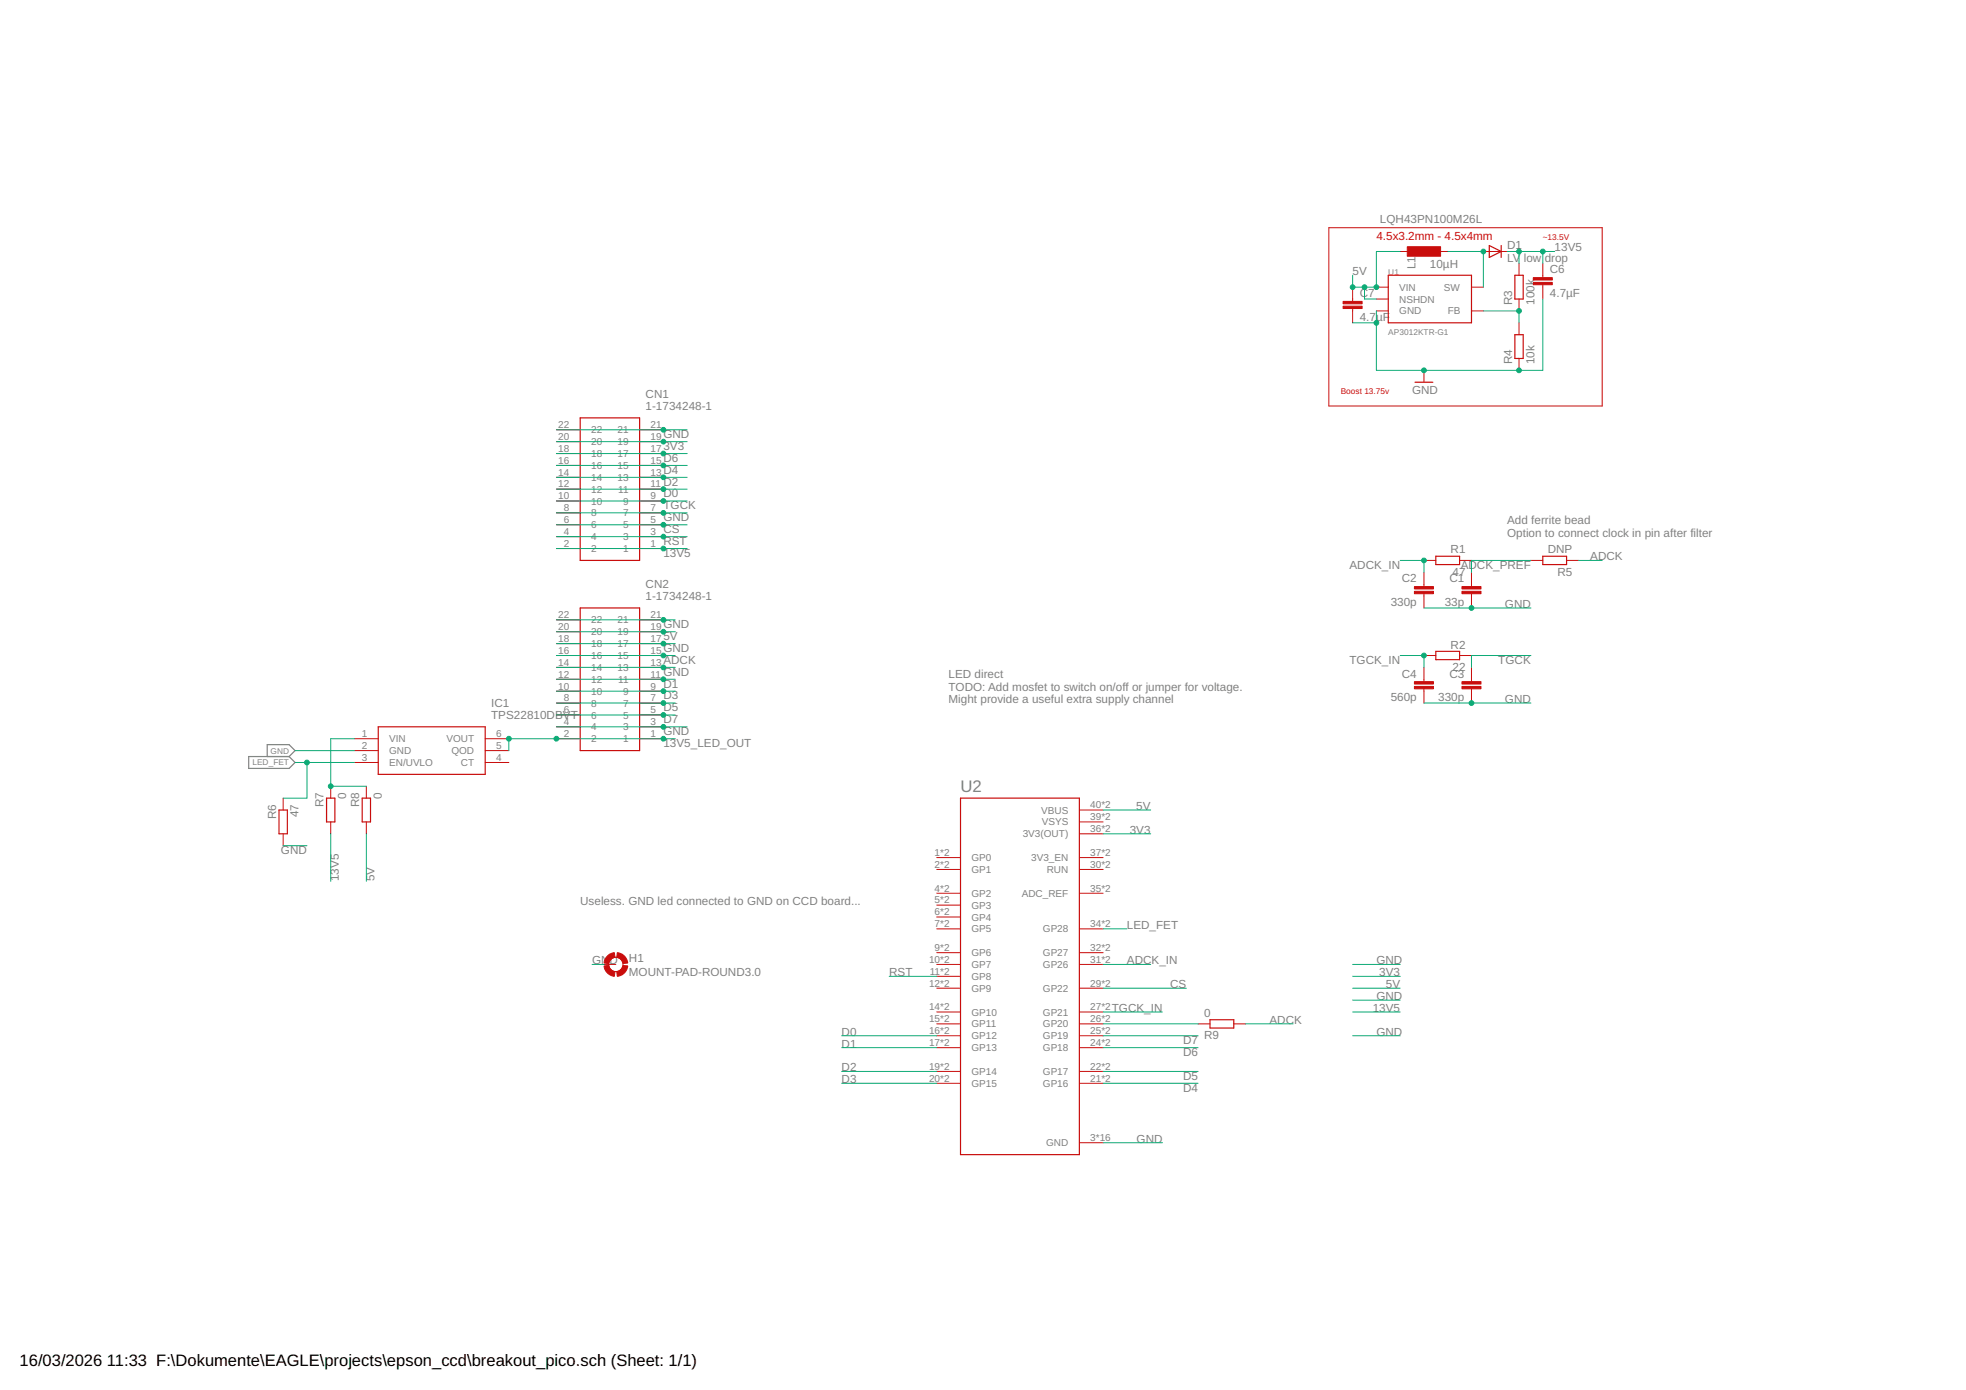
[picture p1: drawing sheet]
<svg xmlns="http://www.w3.org/2000/svg" width="420mm" height="297mm" viewBox="0 0 420 297" stroke-linecap="round" stroke-linejoin="round" font-family="sans-serif">
<path d="M53.1 161.7h8.7l1.3 1.2-1.3 1.3h-8.7zM57.1 161.7v-2.6h4.7l1.3 1.3-1.3 1.3" fill="none" stroke="#808080" stroke-width=".25"/>
<g fill="none" stroke="#c90d0c" stroke-width=".21">
<path d="M284 48.7h58.4v38.1h-58.4zM299.2 53.7h2.6M306.9 53.7h2.5M317 53.7h5.1M324.6 56.3v2.5M329.7 56.3v3M289.1 61.4v3M289.1 65.9v3.1M294.2 61.4h2.5M294.2 63.9h2.5M294.2 66.4h2.5M304.3 79.1v2.6"/>
<path d="M314.5 61.4h2.5M314.5 66.4h2.5M324.6 63.9v2.5M324.6 69v2.5M324.6 76.6v2.5M329.7 60.9v3M118.9 99.5h5.1M118.9 96.9h5.1M118.9 94.4h5.1M118.9 91.8h5.1M136.7 99.5h5.1M136.7 96.9h5.1"/>
<path d="M136.7 94.4h5.1M136.7 91.8h5.1M118.9 117.2h5.1M118.9 114.7h5.1M118.9 112.1h5.1M118.9 109.6h5.1M118.9 107.1h5.1M118.9 104.5h5.1M118.9 102h5.1M136.7 117.2h5.1M136.7 114.7h5.1M136.7 112.1h5.1"/>
<path d="M136.7 109.6h5.1M136.7 107.1h5.1M136.7 104.5h5.1M136.7 102h5.1M304.3 119.8h2.6M311.9 119.8h2.6M327.2 119.8h2.5M334.8 119.8h2.5M118.9 137.5h5.1M118.9 135h5.1M118.9 132.5h5.1M136.7 137.5h5.1"/>
<path d="M136.7 135h5.1M136.7 132.5h5.1M304.3 122.3v3M304.3 126.9v3M314.5 122.3v3M314.5 126.9v3M75.8 157.9h5M103.7 157.9h5.1M118.9 157.9h5.1M118.9 155.3h5.1M118.9 152.8h5.1M118.9 150.2h5.1"/>
<path d="M118.9 147.7h5.1M118.9 145.2h5.1M118.9 142.6h5.1M118.9 140.1h5.1M136.7 157.9h5.1M136.7 155.3h5.1M136.7 152.8h5.1M136.7 150.2h5.1M136.7 147.7h5.1M136.7 145.2h5.1M136.7 142.6h5.1M136.7 140.1h5.1"/>
<path d="M304.3 140.1h2.6M304.3 142.6v3.1M304.3 147.2v3M311.9 140.1h2.6M314.5 142.6v3.1M314.5 147.2v3M60.5 170.6v2.5M60.5 178.2v2.5M70.7 168v2.6M70.7 175.6v2.6M75.8 160.4h5M75.8 162.9h5"/>
<path d="M78.3 168v2.6M78.3 175.6v2.6M103.7 160.4h5.1M103.7 162.9h5.1M230.7 178.2h5.1M230.7 175.6h5.1M230.7 173.1h5.1M200.2 183.3h5.1M200.2 185.8h5.1M200.2 190.9h5.1M200.2 193.4h5.1M200.2 196h5.1"/>
<path d="M200.2 198.5h5.1M230.7 183.3h5.1M230.7 185.8h5.1M230.7 190.9h5.1M230.7 198.5h5.1M129.1 206.1h2.5M200.2 203.6h5.1M200.2 206.1h5.1M200.2 208.6h5.1M200.2 211.2h5.1M200.2 216.3h5.1M200.2 218.8h5.1"/>
<path d="M230.7 203.6h5.1M230.7 206.1h5.1M230.7 211.2h5.1M230.7 216.3h5.1M230.7 218.8h5.1M256.1 218.8h2.5M263.7 218.8h2.5M200.2 221.3h5.1M200.2 223.9h5.1M200.2 229h5.1M200.2 231.5h5.1M230.7 221.3h5.1"/>
<path d="M230.7 223.9h5.1M230.7 229h5.1M230.7 231.5h5.1M230.7 244.2h5.1"/>
<circle cx="131.6" cy="206.1" r="1.52"/>
</g>
<g fill="none" stroke="#c90d0c" stroke-width=".25">
<path d="M296.7 58.8h17.8v10.2h-17.8zM318.3 52.5l2.5 1.2-2.5 1.3zM320.8 52.5v2.5M323.7 58.8h1.8v5.1h-1.8zM323.7 71.5h1.8v5.1h-1.8zM124 89.3h12.7v30.5h-12.7zM302.4 81.7h3.8M306.9 118.9h5v1.7h-5zM329.7 118.9h5.1v1.7h-5.1zM124 129.9h12.7v30.5h-12.7zM306.9 139.2h5v1.8h-5zM80.8 155.3h22.9v10.2h-22.9z"/>
<path d="M59.6 173.1h1.8v5.1h-1.8zM69.8 170.6h1.8v5h-1.8zM77.4 170.6h1.8v5h-1.8zM205.3 170.6h25.4v76.1h-25.4zM258.6 217.9h5.1v1.8h-5.1z"/>
</g>
<g fill="#c90d0c" stroke="#c90d0c" stroke-width=".21">
<path d="M312.4 126.4h4.1v.5h-4.1z"/>
<path d="M312.4 125.3h4.1v.6h-4.1z"/>
<path d="M302.3 126.4h4v.5h-4z"/>
<path d="M302.3 125.3h4v.6h-4z"/>
<path d="M312.4 146.7h4.1v.5h-4.1z"/>
<path d="M312.4 145.7h4.1v.5h-4.1z"/>
<path d="M302.3 146.7h4v.5h-4z"/>
<path d="M302.3 145.7h4v.5h-4z"/>
<path d="M327.7 60.3h4v.6h-4z"/>
<path d="M327.7 59.3h4v.5h-4z"/>
<path d="M300.8 52.7h7.1v2.1h-7.1z"/>
<path d="M287 65.4h4.1v.5h-4.1z"/>
<path d="M287 64.4h4.1v.5h-4.1z"/>
</g>
<g fill="#c90d0c" stroke="#c90d0c" stroke-width=".21">
<path d="M131.9 203.6a2.48 2.48 0 0 1 2.3 2.2l-1.1 .1-.4-.9-.9-.4z" fill-rule="evenodd"/>
<path d="M130 204.2l1.3-.6 .1 1-.9 .4-.4 .9-1-.1 .3-1z" fill-rule="evenodd"/>
<path d="M129.1 206.4l1-.1 .4 .9 .9 .4-.1 1a2.48 2.48 0 0 1-2.2-2.2z" fill-rule="evenodd"/>
<path d="M131.8 207.6l.9-.4 .4-.9 1.1 .1a2.48 2.48 0 0 1-2.3 2.2z" fill-rule="evenodd"/>
</g>
<g fill="none" stroke="#0dab76" stroke-width=".21">
<path d="M299.2 53.7h-5v7.7h-5.1v-2.6M309.4 53.7h7.6v7.7M322.1 53.7h10.2M324.6 53.7v2.6M329.7 53.7v2.6M289.1 69h5.1M291.6 61.4v2.5h2.6M317 66.4h7.6v2.6M329.7 63.9v15.2h-35.5v-12.7M118.9 91.8h28M118.9 94.4h28M118.9 96.9h28"/>
<path d="M118.9 99.5h28M118.9 109.6h28M118.9 117.2h28M118.9 102h28M118.9 104.5h28M118.9 107.1h28M118.9 112.1h28M118.9 114.7h28M299.2 119.8h5.1v2.5M327.2 119.8h-12.7v2.5M337.3 119.8h5.1M118.9 132.5h25.4"/>
<path d="M118.9 137.5h25.4M118.9 135h25.4M304.3 129.9h22.9M75.8 157.9h-5.1v10.1h7.6M118.9 142.6h25.4M118.9 150.2h25.4M118.9 155.3h28M118.9 140.1h25.4M118.9 145.2h25.4M118.9 147.7h25.4M118.9 152.8h25.4M144.3 157.9h-35.5v2.5"/>
<path d="M299.2 140.1h5.1v2.5M304.3 150.2h22.9M327.2 140.1h-12.7v2.5M63.1 160.4h12.7M63.1 162.9h12.7M65.6 162.9v7.7h-5.1M70.7 178.2v10.1M78.3 178.2v10.1M235.8 178.2h10.1M235.8 173.1h10.1M60.5 180.7h5.1M235.8 198.5h5"/>
<path d="M126.5 206.1h2.6M190 208.6h10.2M235.8 206.1h10.1M235.8 216.3h12.6M235.8 211.2h17.7M235.8 218.8h20.3M266.2 218.8h10.2M289.1 206.1h10.1M289.1 213.7h10.1M289.1 216.3h10.1M289.1 208.6h10.1M289.1 211.2h10.1"/>
<path d="M179.9 221.3h20.3M179.9 223.9h20.3M179.9 231.5h20.3M179.9 229h20.3M235.8 221.3h20.3M235.8 223.9h20.3M235.8 231.5h20.3M235.8 229h20.3M289.1 221.3h10.1M235.8 244.2h12.6"/>
</g>
<g fill="#0dab76" stroke="#0dab76" stroke-width=".21">
<circle cx="141.8" cy="91.8" r=".51"/>
<circle cx="141.8" cy="132.5" r=".51"/>
<circle cx="141.8" cy="137.5" r=".51"/>
<circle cx="141.8" cy="142.6" r=".51"/>
<circle cx="141.8" cy="109.6" r=".51"/>
<circle cx="314.5" cy="129.9" r=".51"/>
<circle cx="314.5" cy="150.2" r=".51"/>
<circle cx="324.6" cy="79.1" r=".51"/>
<circle cx="304.3" cy="79.1" r=".51"/>
<circle cx="294.2" cy="69" r=".51"/>
<circle cx="141.8" cy="155.3" r=".51"/>
<circle cx="141.8" cy="117.2" r=".51"/>
<circle cx="324.6" cy="53.7" r=".51"/>
<circle cx="329.7" cy="53.7" r=".51"/>
<circle cx="141.8" cy="94.4" r=".51"/>
<circle cx="141.8" cy="96.9" r=".51"/>
<circle cx="141.8" cy="99.5" r=".51"/>
<circle cx="141.8" cy="102" r=".51"/>
<circle cx="141.8" cy="104.5" r=".51"/>
<circle cx="141.8" cy="107.1" r=".51"/>
<circle cx="141.8" cy="112.1" r=".51"/>
<circle cx="141.8" cy="114.7" r=".51"/>
<circle cx="141.8" cy="135" r=".51"/>
<circle cx="294.2" cy="61.4" r=".51"/>
<circle cx="291.6" cy="61.4" r=".51"/>
<circle cx="289.1" cy="61.4" r=".51"/>
<circle cx="141.8" cy="140.1" r=".51"/>
<circle cx="141.8" cy="145.2" r=".51"/>
<circle cx="141.8" cy="147.7" r=".51"/>
<circle cx="141.8" cy="150.2" r=".51"/>
<circle cx="141.8" cy="152.8" r=".51"/>
<circle cx="304.3" cy="119.8" r=".51"/>
<circle cx="304.3" cy="140.1" r=".51"/>
<circle cx="324.6" cy="66.4" r=".51"/>
<circle cx="317" cy="53.7" r=".51"/>
<circle cx="141.8" cy="157.9" r=".51"/>
<circle cx="118.9" cy="157.9" r=".51"/>
<circle cx="108.8" cy="157.9" r=".51"/>
<circle cx="65.6" cy="162.9" r=".51"/>
<circle cx="70.7" cy="168" r=".51"/>
</g>
<text font-size="3.6" fill="#808080" x="205.3" y="169.2">U2</text>
<g font-size="3.5">
<text x="4.2" y="291.8">16/03/2026</text>
<text x="22.9" y="291.8">11:33 F:\Dokumente\EAGLE\projects\epson_ccd\breakout_pico.sch (Sheet: 1/1)</text>
</g>
<g font-size="2.5" fill="#808080">
<text x="294.9" y="47.6">LQH43PN100M26L</text>
<text x="322.1" y="53.3">D1</text>
<text x="332.3" y="53.7">13V5</text>
<text x="289.1" y="58.8">5V</text>
<text x="302.5" y="57.6" transform="rotate(-90 302.5 57.6)">L1</text>
<text x="305.6" y="57.3">10µH</text>
<text x="322.1" y="56.1">LV</text>
<text x="325.7" y="56.1">low</text>
<text x="330.1" y="56.1">drop</text>
<text x="331.2" y="58.4">C6</text>
<text x="290.6" y="63.5">C7</text>
<text x="323.1" y="65.2" transform="rotate(-90 323.1 65.2)">R3</text>
<text x="327.9" y="65.2" transform="rotate(-90 327.9 65.2)">100k</text>
<text x="331.2" y="63.5">4.7µF</text>
<text x="290.6" y="68.6">4.7µF</text>
<text x="323.1" y="77.9" transform="rotate(-90 323.1 77.9)">R4</text>
<text x="327.9" y="77.9" transform="rotate(-90 327.9 77.9)">10k</text>
<text x="138" y="87.6">1-1734248-1</text>
<text x="138" y="85.1">CN1</text>
<text x="301.8" y="84.2">GND</text>
<text x="141.8" y="93.6">GND</text>
<text x="141.8" y="96.2">3V3</text>
<text x="141.8" y="98.7">D6</text>
<text x="141.8" y="101.2">D4</text>
<text x="141.8" y="103.8">D2</text>
<text x="141.8" y="106.3">D0</text>
<text x="141.8" y="111.4">GND</text>
<text x="141.8" y="108.8">TGCK</text>
<text x="141.8" y="113.9">CS</text>
<text x="322.1" y="112">Add ferrite bead</text>
<text x="141.8" y="119">13V5</text>
<text x="141.8" y="116.5">RST</text>
<text x="310" y="118.3">R1</text>
<text x="322.1" y="114.7">Option to connect clock in pin after filter</text>
<text x="330.8" y="118.2">DNP</text>
<text x="339.9" y="119.8">ADCK</text>
<text x="138" y="125.7">CN2</text>
<text x="288.4" y="121.5">ADCK_IN</text>
<text x="299.6" y="124.5">C2</text>
<text x="309.8" y="124.5">C1</text>
<text x="310.4" y="123.1">47</text>
<text x="312.2" y="121.5">ADCK_PREF</text>
<text x="332.9" y="123">R5</text>
<text x="138" y="128.3">1-1734248-1</text>
<text x="297.2" y="129.5">330p</text>
<text x="308.8" y="129.5">33p</text>
<text x="321.6" y="129.9">GND</text>
<text x="141.8" y="134.2">GND</text>
<text x="141.8" y="136.8">5V</text>
<text x="141.8" y="139.3">GND</text>
<text x="141.8" y="141.9">ADCK</text>
<text x="288.4" y="141.9">TGCK_IN</text>
<text x="310" y="138.6">R2</text>
<text x="310.4" y="143.4">22</text>
<text x="320.2" y="141.9">TGCK</text>
<text x="141.8" y="144.4">GND</text>
<text x="141.8" y="146.9">D1</text>
<text x="141.8" y="149.5">D3</text>
<text x="202.7" y="144.9">LED direct</text>
<text x="202.7" y="147.6">TODO: Add mosfet to switch on/off or jumper for voltage.</text>
<text x="297.2" y="149.9">560p</text>
<text x="299.6" y="144.8">C4</text>
<text x="307.4" y="149.9">330p</text>
<text x="309.8" y="144.8">C3</text>
<text x="105" y="153.7">TPS22810DBVT</text>
<text x="105" y="151.1">IC1</text>
<text x="141.8" y="152">D5</text>
<text x="141.8" y="154.6">D7</text>
<text x="202.7" y="150.2">Might provide a useful extra supply channel</text>
<text x="321.6" y="150.2">GND</text>
<text x="141.8" y="157.1">GND</text>
<text x="141.8" y="159.6">13V5_LED_OUT</text>
<text x="69.2" y="172.5" transform="rotate(-90 69.2 172.5)">R7</text>
<text x="74" y="170.7" transform="rotate(-90 74 170.7)">0</text>
<text x="76.8" y="172.5" transform="rotate(-90 76.8 172.5)">R8</text>
<text x="81.6" y="170.7" transform="rotate(-90 81.6 170.7)">0</text>
<text x="242.8" y="173.1">5V</text>
<text x="59" y="175" transform="rotate(-90 59 175)">R6</text>
<text x="63.8" y="174.6" transform="rotate(-90 63.8 174.6)">47</text>
<text x="241.4" y="178.2">3V3</text>
<text x="60" y="182.5">GND</text>
<text x="72.4" y="188.3" transform="rotate(-90 72.4 188.3)">13V5</text>
<text x="80.1" y="188.3" transform="rotate(-90 80.1 188.3)">5V</text>
<text x="124" y="193.4">Useless. GND led connected to GND on CCD board...</text>
<text x="240.8" y="198.5">LED_FET</text>
<text x="126.5" y="206.1">GND</text>
<text x="134.4" y="208.6">MOUNT-PAD-ROUND3.0</text>
<text x="134.4" y="205.5">H1</text>
<text x="190" y="208.6">RST</text>
<text x="240.8" y="206.1">ADCK_IN</text>
<text x="294.2" y="206.1">GND</text>
<text x="294.8" y="208.6">3V3</text>
<text x="250.1" y="211.2">CS</text>
<text x="294.2" y="213.7">GND</text>
<text x="296.2" y="211.2">5V</text>
<text x="179.9" y="221.3">D0</text>
<text x="237.6" y="216.3">TGCK_IN</text>
<text x="257.3" y="217.3">0</text>
<text x="271.3" y="218.8">ADCK</text>
<text x="293.4" y="216.3">13V5</text>
<text x="294.2" y="221.3">GND</text>
<text x="179.9" y="223.9">D1</text>
<text x="252.9" y="225.7">D6</text>
<text x="252.9" y="223.1">D7</text>
<text x="257.3" y="222.1">R9</text>
<text x="179.9" y="229">D2</text>
<text x="179.9" y="231.5">D3</text>
<text x="252.9" y="233.3">D4</text>
<text x="252.9" y="230.7">D5</text>
<text x="242.9" y="244.2">GND</text>
</g>
<text font-size="2.5" fill="#c90d0c" x="294.2" y="51.2">4.5x3.2mm - 4.5x4mm</text>
<g font-size="2.1" fill="#808080">
<text x="299" y="62.1">VIN</text>
<text x="299" y="64.7">NSHDN</text>
<text x="308.6" y="62.1">SW</text>
<text x="299" y="67.2">GND</text>
<text x="309.4" y="67.2">FB</text>
<text x="119.3" y="94">20</text>
<text x="119.3" y="91.5">22</text>
<text x="126.3" y="95.1">20</text>
<text x="126.3" y="92.6">22</text>
<text x="132" y="95.1">19</text>
<text x="132" y="92.6">21</text>
<text x="139" y="94">19</text>
<text x="139" y="91.5">21</text>
<text x="119.3" y="101.6">14</text>
<text x="119.3" y="99.1">16</text>
<text x="119.3" y="96.6">18</text>
<text x="126.3" y="100.2">16</text>
<text x="126.3" y="97.7">18</text>
<text x="132" y="100.2">15</text>
<text x="132" y="97.7">17</text>
<text x="139" y="101.6">13</text>
<text x="139" y="99.1">15</text>
<text x="139" y="96.6">17</text>
<text x="119.3" y="106.7">10</text>
<text x="119.3" y="104.2">12</text>
<text x="126.3" y="107.8">10</text>
<text x="126.3" y="105.3">12</text>
<text x="126.3" y="102.8">14</text>
<text x="132" y="102.8">13</text>
<text x="132.1" y="105.3">11</text>
<text x="133.2" y="107.8">9</text>
<text x="139" y="106.7">9</text>
<text x="139" y="104.2">11</text>
<text x="120.5" y="111.8">6</text>
<text x="120.5" y="109.3">8</text>
<text x="126.3" y="112.9">6</text>
<text x="126.3" y="110.4">8</text>
<text x="133.2" y="112.9">5</text>
<text x="133.2" y="110.4">7</text>
<text x="139" y="111.8">5</text>
<text x="139" y="109.3">7</text>
<text x="120.5" y="116.9">2</text>
<text x="120.5" y="114.3">4</text>
<text x="126.3" y="118">2</text>
<text x="126.3" y="115.5">4</text>
<text x="133.2" y="118">1</text>
<text x="133.2" y="115.5">3</text>
<text x="139" y="116.9">1</text>
<text x="139" y="114.3">3</text>
<text x="119.3" y="137.2">18</text>
<text x="119.3" y="134.6">20</text>
<text x="119.3" y="132.1">22</text>
<text x="126.3" y="135.8">20</text>
<text x="126.3" y="133.2">22</text>
<text x="132" y="135.8">19</text>
<text x="132" y="133.2">21</text>
<text x="139" y="137.2">17</text>
<text x="139" y="134.6">19</text>
<text x="139" y="132.1">21</text>
<text x="119.3" y="142.3">14</text>
<text x="119.3" y="139.7">16</text>
<text x="126.3" y="143.4">14</text>
<text x="126.3" y="140.8">16</text>
<text x="126.3" y="138.3">18</text>
<text x="132" y="143.4">13</text>
<text x="132" y="140.8">15</text>
<text x="132" y="138.3">17</text>
<text x="139" y="142.3">13</text>
<text x="139" y="139.7">15</text>
<text x="119.3" y="147.3">10</text>
<text x="119.3" y="144.8">12</text>
<text x="120.5" y="149.9">8</text>
<text x="126.3" y="148.5">10</text>
<text x="126.3" y="145.9">12</text>
<text x="132.1" y="145.9">11</text>
<text x="133.2" y="148.5">9</text>
<text x="139" y="149.9">7</text>
<text x="139" y="147.3">9</text>
<text x="139" y="144.8">11</text>
<text x="120.5" y="155">4</text>
<text x="120.5" y="152.4">6</text>
<text x="126.3" y="153.5">6</text>
<text x="126.3" y="151">8</text>
<text x="133.2" y="153.5">5</text>
<text x="133.2" y="151">7</text>
<text x="139" y="155">3</text>
<text x="139" y="152.4">5</text>
<text x="77.3" y="157.5">1</text>
<text x="77.3" y="160">2</text>
<text x="83.2" y="158.6">VIN</text>
<text x="83.2" y="161.2">GND</text>
<text x="95.4" y="158.6">VOUT</text>
<text x="96.5" y="161.2">QOD</text>
<text x="106" y="157.5">6</text>
<text x="106" y="160">5</text>
<text x="120.5" y="157.5">2</text>
<text x="126.3" y="158.6">2</text>
<text x="126.3" y="156.1">4</text>
<text x="133.2" y="158.6">1</text>
<text x="133.2" y="156.1">3</text>
<text x="139" y="157.5">1</text>
<text x="77.3" y="162.6">3</text>
<text x="83.2" y="163.7">EN/UVLO</text>
<text x="98.5" y="163.7">CT</text>
<text x="106" y="162.6">4</text>
<text x="222.5" y="173.9">VBUS</text>
<text x="233" y="172.7">40*2</text>
<text x="218.6" y="178.9">3V3(OUT)</text>
<text x="222.7" y="176.4">VSYS</text>
<text x="233" y="177.8">36*2</text>
<text x="233" y="175.3">39*2</text>
<text x="199.7" y="182.9">1*2</text>
<text x="199.7" y="185.4">2*2</text>
<text x="207.6" y="184">GP0</text>
<text x="220.4" y="184">3V3_EN</text>
<text x="233" y="185.4">30*2</text>
<text x="233" y="182.9">37*2</text>
<text x="199.7" y="190.5">4*2</text>
<text x="207.6" y="186.6">GP1</text>
<text x="207.6" y="191.6">GP2</text>
<text x="218.4" y="191.6">ADC_REF</text>
<text x="223.7" y="186.6">RUN</text>
<text x="233" y="190.5">35*2</text>
<text x="199.7" y="193.1">5*2</text>
<text x="199.7" y="195.6">6*2</text>
<text x="207.6" y="194.2">GP3</text>
<text x="207.6" y="196.7">GP4</text>
<text x="199.7" y="198.1">7*2</text>
<text x="199.7" y="203.2">9*2</text>
<text x="207.6" y="199.3">GP5</text>
<text x="222.9" y="199.3">GP28</text>
<text x="233" y="203.2">32*2</text>
<text x="233" y="198.1">34*2</text>
<text x="198.6" y="205.8">10*2</text>
<text x="198.7" y="208.3">11*2</text>
<text x="207.6" y="204.3">GP6</text>
<text x="207.6" y="206.9">GP7</text>
<text x="207.6" y="209.4">GP8</text>
<text x="222.9" y="206.9">GP26</text>
<text x="222.9" y="204.3">GP27</text>
<text x="233" y="205.8">31*2</text>
<text x="198.6" y="210.8">12*2</text>
<text x="198.6" y="215.9">14*2</text>
<text x="207.6" y="212">GP9</text>
<text x="222.9" y="212">GP22</text>
<text x="233" y="215.9">27*2</text>
<text x="233" y="210.8">29*2</text>
<text x="198.6" y="218.5">15*2</text>
<text x="198.6" y="221">16*2</text>
<text x="207.6" y="217">GP10</text>
<text x="207.6" y="219.6">GP11</text>
<text x="222.9" y="219.6">GP20</text>
<text x="222.9" y="217">GP21</text>
<text x="233" y="221">25*2</text>
<text x="233" y="218.5">26*2</text>
<text x="198.6" y="223.5">17*2</text>
<text x="207.6" y="222.1">GP12</text>
<text x="207.6" y="224.6">GP13</text>
<text x="222.9" y="224.6">GP18</text>
<text x="222.9" y="222.1">GP19</text>
<text x="233" y="223.5">24*2</text>
<text x="198.6" y="228.6">19*2</text>
<text x="198.6" y="231.1">20*2</text>
<text x="207.6" y="229.7">GP14</text>
<text x="207.6" y="232.3">GP15</text>
<text x="222.9" y="232.3">GP16</text>
<text x="222.9" y="229.7">GP17</text>
<text x="233" y="231.1">21*2</text>
<text x="233" y="228.6">22*2</text>
<text x="223.6" y="245">GND</text>
<text x="233" y="243.8">3*16</text>
</g>
<g font-size="1.8" fill="#c90d0c">
<text x="329.7" y="51.2">~13.5V</text>
<text x="286.5" y="84.2">Boost 13.75v</text>
</g>
<g font-size="1.8" fill="#808080">
<text x="296.7" y="58.8">U1</text>
<text x="296.7" y="71.5">AP3012KTR-G1</text>
<text x="57.8" y="161">GND</text>
<text x="53.9" y="163.6">LED_FET</text>
</g>
</svg>
